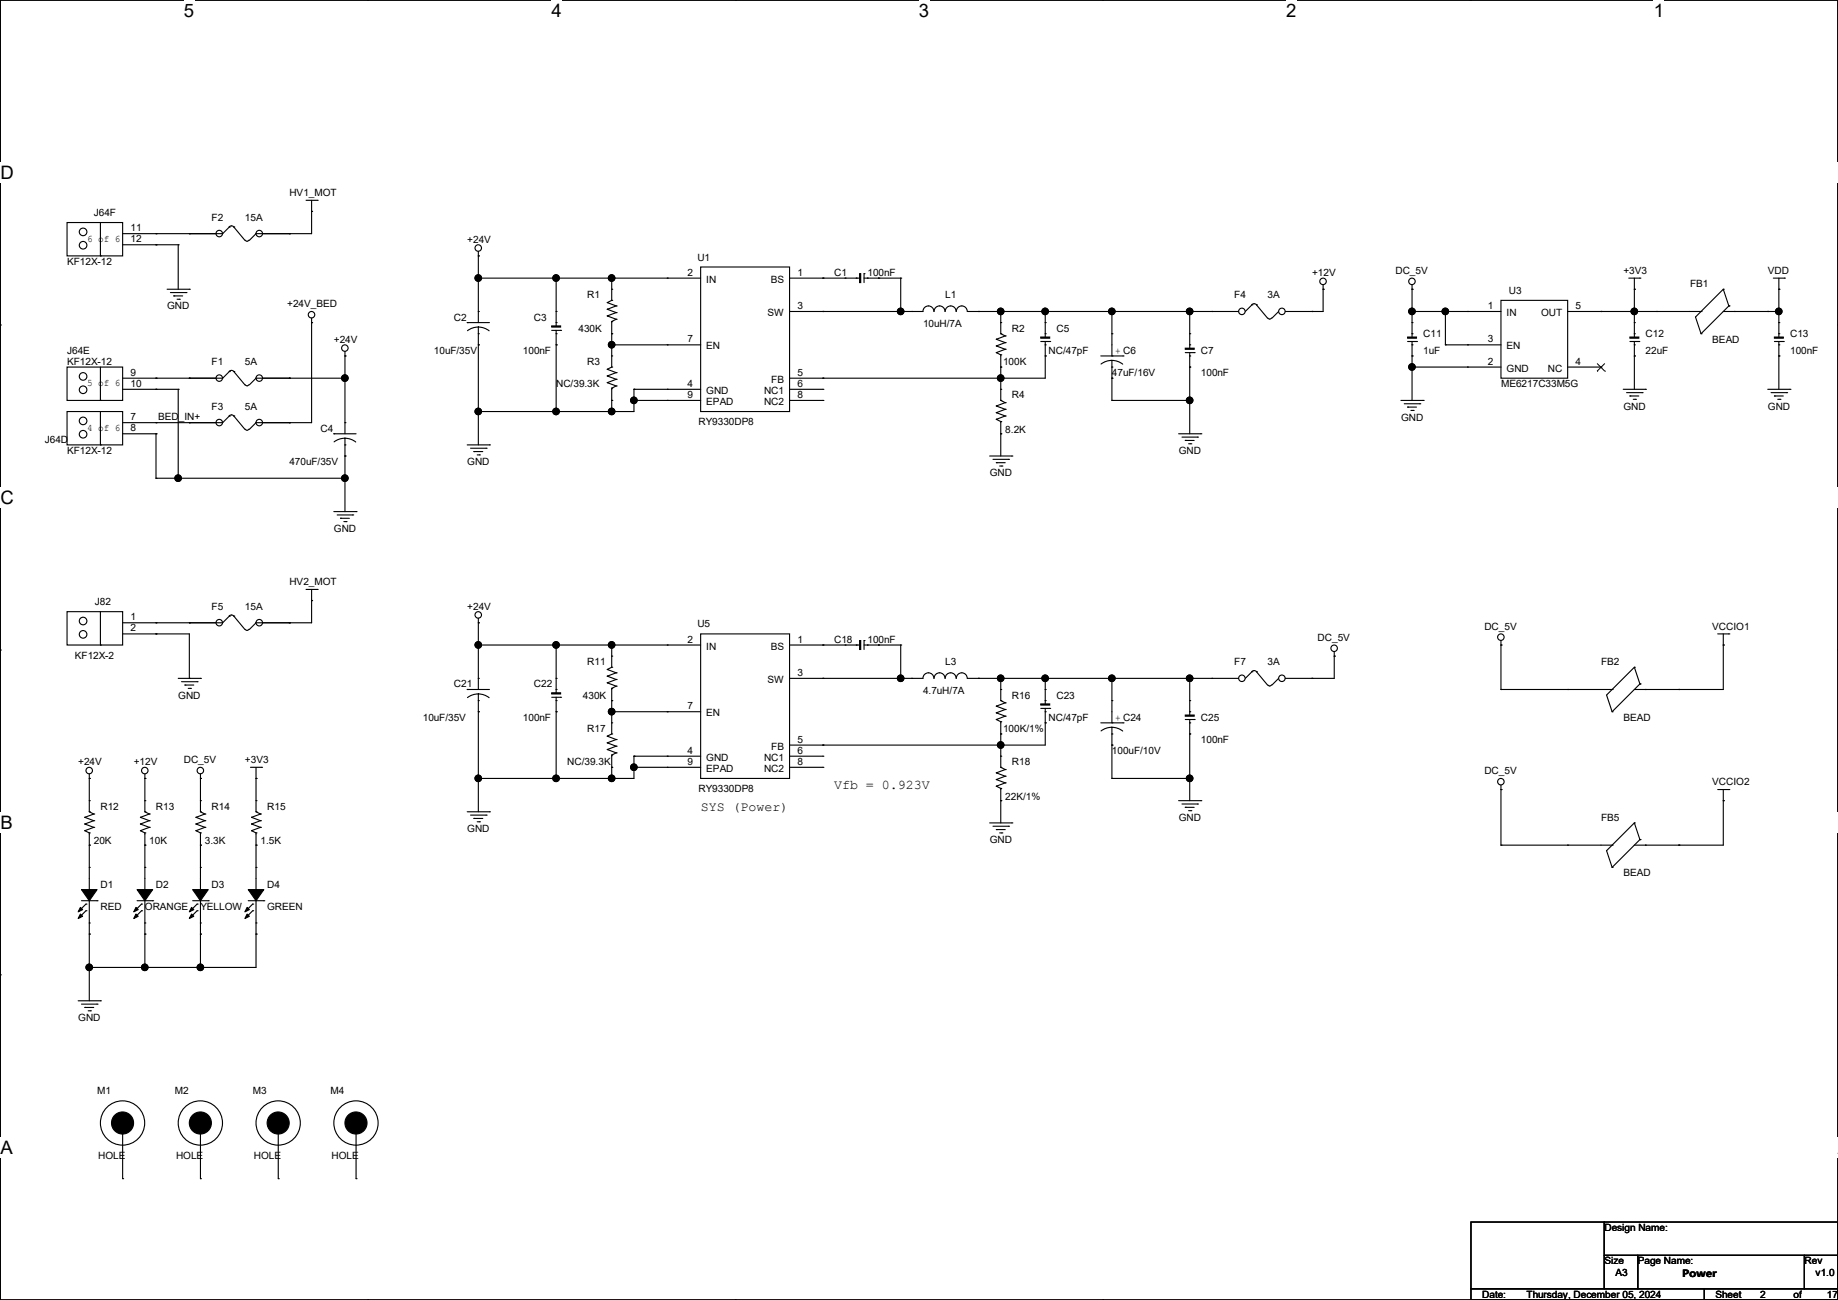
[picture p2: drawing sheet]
<svg xmlns="http://www.w3.org/2000/svg" width="420mm" height="297mm" viewBox="0 0 420 297" stroke-linecap="round" stroke-linejoin="round" font-family="sans-serif">
<path d="M.1 0h419.8v297h-419.8z" fill="none" stroke="#000" stroke-width=".25"/>
<path d="M42 0h2.4v4.8h-2.4z" fill="#fff"/>
<path d="M84 0h.1M84 297h.1" fill="none" stroke="#000" stroke-width=".25"/>
<path d="M126 0h2.4v4.8h-2.4z" fill="#fff"/>
<path d="M168 0h.1M168 297h.1" fill="none" stroke="#000" stroke-width=".25"/>
<path d="M210 0h2.3v4.8h-2.3z" fill="#fff"/>
<path d="M252 0h.1M252 297h.1" fill="none" stroke="#000" stroke-width=".25"/>
<path d="M293.9 0h2.4v4.8h-2.4z" fill="#fff"/>
<path d="M336 0h.1M336 297h.1" fill="none" stroke="#000" stroke-width=".25"/>
<g fill="#fff">
<path d="M377.9 0h2.4v4.8h-2.4z"/>
<path d="M.1 37.1h3v4.8h-3z"/>
<path d="M419.9 37.1l.1 4.8z"/>
<path d="M.1 111.3h3v4.8h-3z"/>
<path d="M419.9 111.3l.1 4.8z"/>
</g>
<path d="M.1 74.3h.1M419.9 74.3h.1" fill="none" stroke="#000" stroke-width=".25"/>
<g fill="#fff">
<path d="M.1 185.6h2.8v4.7h-2.8z"/>
<path d="M419.9 185.6l.1 4.7z"/>
</g>
<path d="M.1 148.5h.1M419.9 148.5h.1" fill="none" stroke="#000" stroke-width=".25"/>
<g fill="#fff">
<path d="M0 259.8h2.9v4.7h-2.9z"/>
<path d="M419.9 259.8h.1v4.7h-.1z"/>
</g>
<g fill="none" stroke="#000" stroke-width=".25">
<path d="M69.9 45.8h2.6M71.2 48.3h.1M71.2 45.8v2.5M72.5 45.8h.1M109.3 58.5h.1M109.3 57.4v1.1M38.2 66.1h5.1M38.9 66.8h3.6M39.7 67.6h.1M39.7 67.6h2M40.5 68.4h.5M41 68.4h.1"/>
<path d="M42.5 66.8h.1M43.3 66.1h.1M71.2 73.7h.1M71.2 72.7v1M302.3 66.1h.1M302.3 65.1v1M322.7 66.1h.1M322.7 65.1v1M372.2 63.5h2.5M373.5 66.1h.1M373.5 63.5v2.6M374.7 63.5h.1"/>
<path d="M405.2 63.5h2.6M406.5 66.1h.1M406.5 63.5v2.6M407.8 63.5h.1M78.8 81.3h.1M78.8 80.3v1M269.3 99.1h5.1M270.1 99.9h3.5M273.6 99.9h.1M274.4 99.1h.1M320.1 91.5h5.1M320.9 92.2h3.5"/>
<path d="M321.6 93h.1M321.6 93h2.1M322.4 93.8h.5M322.9 93.8h.1M324.4 92.2h.1M325.2 91.5h.1M370.9 88.9h5.1M371.7 89.7h3.5M372.4 90.5h.1M372.4 90.5h2.1M373.2 91.2h.5M373.7 91.2h.1"/>
<path d="M375.2 89.7h.1M376 88.9h.1M403.9 88.9h5.1M404.7 89.7h3.6M405.5 90.5h.1M405.5 90.5h2M406.2 91.2h.5M406.7 91.2h.1M408.3 89.7h.1M409 88.9h.1M76.3 116.9h5.1M77 117.6h3.6"/>
<path d="M77.8 118.4h.1M77.8 118.4h2M78.6 119.2h.5M79.1 119.2h.1M80.6 117.6h.1M81.4 116.9h.1M106.8 101.6h5M107.5 102.4h3.6M108.3 103.2h.1M108.3 103.2h2M109.1 103.9h.5M109.6 103.9h.1"/>
<path d="M111.1 102.4h.1M111.8 101.6h.1M226.1 104.2h5.1M226.9 104.9h3.6M227.7 105.7h.1M227.7 105.7h2M228.4 106.5h.5M228.9 106.5h.1M230.5 104.9h.1M231.2 104.2h.1M270.8 100.6h.1M270.8 100.6h2.1"/>
<path d="M271.6 101.4h.5M272.1 101.4h.1M69.9 134.7h2.6M71.2 137.2h.1M71.2 134.7v2.5M72.5 134.7h.1M40.7 155h5.1M41.5 155.7h3.5M42.2 156.5h.1M42.2 156.5h2.1M43 157.3h.5M43.5 157.3h.1"/>
<path d="M45 155.7h.1M45.8 155h.1M109.3 142.3h.1M109.3 141.3v1M286.1 153.4a.74 .74 0 0 1 1 0M286.1 153.5h.1M286.1 153.5l-1.5 1.5M287.1 153.5h.1M287.1 153.5l2.5 3M290.6 156.5a.49 .49 0 0 1-.9 0M292.2 155h.1M292.2 155l-1.5 1.5"/>
<path d="M304.9 149.9h.1M304.9 148.9v1M343 147.4h.1M343 146.3v1.1M392.5 144.8h2.6M393.8 147.4h.1M393.8 144.8v2.6M395.1 144.8h.1M20.4 177.8h.1M20.4 176.8v1M33.1 177.8h.1M33.1 176.8v1"/>
<path d="M45.8 177.8h.1M45.8 176.8v1M57.2 175.3h2.6M58.5 177.8h.1M58.5 175.3v2.5M59.8 175.3h.1M138.8 171.2h.1M138.8 169.7h.1M138.8 168.2h.1M138.8 171.2l2 .8M138.8 169.7l2 .8M138.8 168.2l2 .8"/>
<path d="M139.8 167.7h.1M139.8 172.5h.1M139.8 165.1h.1M139.8 175.3h.1M139.8 167.7l-1 .5M139.8 165.1v2.6M139.8 172.5v2.8M140.8 172h.1M140.8 170.5h.1M140.8 169h.1M140.8 172l-1 .5M140.8 170.5l-2 .7"/>
<path d="M140.8 169l-2 .7M343 179.4v1M106.8 185.5h5M107.5 186.2h3.6M108.3 187h.1M108.3 187h2M109.1 187.7h.5M109.6 187.7h.1M111.1 186.2h.1M111.8 185.5h.1M226.1 188h5.1M226.9 188.8h3.6"/>
<path d="M227.7 189.5h.1M227.7 189.5h2M228.4 190.3h.5M228.9 190.3h.1M230.5 188.8h.1M231.2 188h.1M269.3 182.9h5.1M270.1 183.7h3.5M270.8 184.4h.1M270.8 184.4h2.1M271.6 185.2h.5M272.1 185.2h.1"/>
<path d="M273.6 183.7h.1M274.4 182.9h.1M343 180.4h.1M392.5 180.4h2.6M393.8 182.9h.1M393.8 180.4v2.5M395.1 180.4h.1M.1 222.7h.1M17.9 228.6h5M18.6 229.4h3.6M19.4 230.2h.1M19.4 230.2h2"/>
<path d="M20.2 230.9h.5M20.7 230.9h.1M22.2 229.4h.1M22.9 228.6h.1M419.9 222.7h.1M336.1 279.2h30.5v15.2h-30.5zM366.6 279.2h53.3v7.6h-53.3zM336.1 294.4h53.4v2.6h-53.4zM366.6 286.8h7.6v7.6h-7.6zM374.2 286.8h38.1v7.6h-38.1zM389.5 294.4h30.4v2.6h-30.4zM412.3 286.8h7.6v7.6h-7.6z"/>
<circle cx="109.3" cy="56.7" r=".74"/>
<circle cx="71.2" cy="71.9" r=".74"/>
<circle cx="78.8" cy="79.5" r=".74"/>
<circle cx="302.3" cy="64.3" r=".74"/>
<circle cx="322.6" cy="64.3" r=".74"/>
<circle cx="109.3" cy="140.5" r=".74"/>
<circle cx="304.9" cy="148.1" r=".74"/>
<circle cx="343" cy="145.6" r=".74"/>
<circle cx="20.4" cy="176" r=".74"/>
<circle cx="33.1" cy="176" r=".74"/>
<circle cx="45.8" cy="176" r=".74"/>
<circle cx="343" cy="178.6" r=".74"/>
</g>
<circle cx="283.8" cy="155" r=".74" fill="#fff" stroke="#000" stroke-width=".25"/>
<path d="M276.9 155h.1M276.9 155h6.1" fill="none" stroke="#000" stroke-width=".25"/>
<circle cx="292.9" cy="155" r=".74" fill="#fff" stroke="#000" stroke-width=".25"/>
<g fill="none" stroke="#000" stroke-width=".25">
<path d="M52.4 140.7a.74 .74 0 0 1 1 0M52.4 140.8h.1M52.4 140.8l-1.5 1.5M53.4 140.8h.1M53.4 140.8l2.6 3M56.9 143.8a.49 .49 0 0 1-.9 0M58.5 142.3h.1M58.5 142.3l-1.5 1.5M293.7 155h6.1M299.8 155h.1M227.7 179.6h.1M227.7 178.1h.1"/>
<path d="M227.7 176.6h.1M227.7 179.6l1 .5M227.7 178.1l2 .8M227.7 176.6l2 .7M228.7 175.3h.1M228.7 172.8h.1M228.7 175.3l1 .5M228.7 172.8v2.5M229.7 178.9h.1M229.7 177.3h.1M229.7 175.8h.1M229.7 178.9l-2 .7"/>
<path d="M229.7 177.3l-2 .8M229.7 175.8l-2 .8M57.5 189.8h.1M57.5 188.3h.1M57.5 186.7h.1M57.5 189.8l1 .5M57.5 188.3l2 .7M57.5 186.7l2 .8M58.5 185.5h.1M58.5 190.3h.1M58.5 182.9h.1M58.5 193.1h.1"/>
<path d="M58.5 185.5l1 .5M58.5 182.9v2.6M58.5 190.3v2.8M59.5 189h.1M59.5 187.5h.1M59.5 186h.1M59.5 189l-2 .8M59.5 187.5l-2 .8M59.5 186l-2 .7M228.7 180.1h.1M228.7 182.9h.1M228.7 180.1v2.8"/>
</g>
<circle cx="50.1" cy="142.3" r=".74" fill="#fff" stroke="#000" stroke-width=".25"/>
<path d="M43.3 142.3h.1M43.3 142.3h6.1" fill="none" stroke="#000" stroke-width=".25"/>
<circle cx="59.2" cy="142.3" r=".74" fill="#fff" stroke="#000" stroke-width=".25"/>
<g fill="none" stroke="#000" stroke-width=".25">
<path d="M52.4 51.8a.74 .74 0 0 1 1 0M52.4 51.9h.1M52.4 51.9l-1.5 1.5M53.4 51.9h.1M53.4 51.9l2.6 3M56.9 54.9a.49 .49 0 0 1-.9 0M58.5 53.4h.1M58.5 53.4l-1.5 1.5M254.1 76.2h.1M254.1 76.2v5.1M251.5 81.3h5.1M254.1 83.9h.1"/>
<path d="M254.1 81.3h.1M254.1 82.3l1.5 .4 1 .5M254.1 82.3l-1.1 .2-1.4 .7M254.1 86.4h.1M254.1 82.3v4.1M256.6 81.3h.1M43.3 142.3h.1M43.3 142.3h7.6M58.5 142.3h7.6M66.1 142.3h.1"/>
</g>
<circle cx="50.1" cy="53.4" r=".74" fill="#fff" stroke="#000" stroke-width=".25"/>
<path d="M43.3 53.4h.1M43.3 53.4h6.1" fill="none" stroke="#000" stroke-width=".25"/>
<circle cx="59.2" cy="53.4" r=".74" fill="#fff" stroke="#000" stroke-width=".25"/>
<g fill="none" stroke="#000" stroke-width=".25">
<path d="M15.3 50.8h12.7v7.7h-12.7zM22.9 58.5h.1M22.9 50.8v7.7M28 53.4h7.6M28 55.9h7.6M35.6 53.4h.1M35.6 55.9h.1M43.3 53.4h.1M43.3 53.4h7.6M58.5 53.4h7.6M66.1 53.4h.1M106.8 73.7h.1"/>
<path d="M106.8 73.7h5M109.3 76.2h.1M109.3 74.7l-1.1 .2-1.4 .7M109.3 74.7l1.6 .3 .9 .6M109.3 71.2h.1M109.3 78.8h.1M109.3 71.2v2.5M109.3 74.7v4.1M126.1 75.5h2M127.1 76.2h.1M127.1 73.7h.1M127.1 71.2h.1"/>
<path d="M127.1 78.8h.1M127.1 71.2v3.3M127.1 75.5v3.3M128.1 75.5h.1M138.8 72.2h.1M138.8 70.7h.1M138.8 69.1h.1M138.8 72.2l2 .7M138.8 70.7l2 .7M138.8 69.1l2 .8M139.8 68.6h.1M139.8 73.4h.1"/>
<path d="M139.8 66.1h.1M139.8 76.2h.1M139.8 68.6l-1 .5M139.8 66.1v2.5M139.8 73.4v2.8M140.8 72.9h.1M140.8 71.4h.1M140.8 69.9h.1M140.8 72.9l-1 .5M140.8 71.4l-2 .8M140.8 69.9l-2 .8M152.5 63.5h.1"/>
<path d="M152.5 78.8h.1M152.5 78.8h7.6M152.5 63.5h7.6M160.1 61h20.3v33h-20.3zM180.4 71.2h7.6M180.4 63.5h7.6M188 63.5h.1M188 71.2h.1M208.4 71.2h2.5a1.25 1.25 0 0 1 1.3-1.3 1.25 1.25 0 0 1 1.2 1.3 1.27 1.27 0 0 1 1.3-1.3 1.27 1.27 0 0 1 1.2 1.3M208.4 71.2h.1M216 71.2a1.25 1.25 0 0 1 1.2-1.3 1.25 1.25 0 0 1 1.3 1.3M218.5 71.2a1.25 1.25 0 0 1 1.3-1.3 1.25 1.25 0 0 1 1.2 1.3"/>
<path d="M221.1 71.2h2.5M223.6 71.2h.1M271.9 78.8h.1M271.9 76.2h.1M271.9 76.2v3.3M286.1 69.6a.74 .74 0 0 1 1 0M286.1 69.6h.1M286.1 69.6l-1.5 1.6M287.1 69.6h.1M287.1 69.6l2.5 3.1M290.6 72.6a.49 .49 0 0 1-.9 .1M292.2 71.2h.1"/>
<path d="M292.2 71.2l-1.5 1.5M335.4 71.2h.1M335.4 78.8h.1M335.4 71.2h7.6M335.4 78.8h7.6M343 68.6h15.2v17.8h-15.2zM358.2 71.2h7.6M365.8 71.2h.1M378.5 71.2h.1M378.5 71.2h10.2M388.7 76.2h.1M388.7 71.2h.1"/>
<path d="M393.8 66.1h.1M393.8 66.1l-6.4 6.3 1.3 3.8M393.8 66.1l1.3 3.8M393.8 71.2h10.1M395.1 69.9h.1M395.1 69.9l-6.4 6.3M396.3 71.2h.1M403.9 71.2h.1M152.5 88.9h.1M152.5 91.5h.1M152.5 88.9h7.6M152.5 91.5h7.6"/>
<path d="M180.4 88.9h7.6M180.4 86.4h7.6M180.4 91.5h7.6M188 86.4h.1M188 88.9h.1M188 91.5h.1M227.7 95.8h.1M227.7 94.3h.1M227.7 92.8h.1M227.7 95.8l1 .5M227.7 94.3l2 .7M227.7 92.8l2 .7"/>
<path d="M228.7 91.5h.1M228.7 96.3h.1M228.7 88.9h.1M228.7 99.1h.1M228.7 91.5l1 .5M228.7 88.9v2.6M228.7 96.3v2.8M229.7 95h.1M229.7 93.5h.1M229.7 92h.1M229.7 95l-2 .8M229.7 93.5l-2 .8"/>
<path d="M229.7 92l-2 .8M270.8 80.6h2.1M271.9 81.3h.1M271.9 83.9h.1M271.9 80.6v3.3M272.9 80.6h.1M335.4 83.9h.1M335.4 83.9h7.6M358.2 83.9h7.6M365.8 83.9h.1M15.3 139.7h12.7v7.7h-12.7zM22.9 139.7v7.7"/>
<path d="M22.9 147.4h.1M28 142.3h7.6M28 144.8h7.6M35.6 142.3h.1M35.6 144.8h.1M106.8 157.5h.1M106.8 157.5h5M109.3 158.5l-1.1 .2-1.4 .7M109.3 158.5l1.6 .4 .9 .5M109.3 155h.1M109.3 155v2.5M109.3 158.5v4.1"/>
<path d="M126.1 159.3h2M127.1 157.5h.1M127.1 155h.1M127.1 155v3.3M127.1 159.3v3.3M128.1 159.3h.1M109.3 160.1h.1M109.3 162.6h.1M127.1 160.1h.1M127.1 162.6h.1M251.5 165.1h5.1M254.1 167.7h.1"/>
<path d="M254.1 165.1h.1M254.1 166.2l1.5 .3 1 .5M254.1 166.2l-1.1 .1-1.4 .7M254.1 160.1h.1M254.1 170.2h.1M254.1 160.1v5M254.1 166.2v4M256.6 165.1h.1M20.4 198.2h.1M20.4 198.2v5M33.1 198.2h.1M33.1 198.2v5"/>
<path d="M44.8 189.8h.1M44.8 188.3h.1M44.8 186.7h.1M44.8 189.8l1 .5M44.8 188.3l2 .7M44.8 186.7l2 .8M45.8 185.5h.1M45.8 190.3h.1M45.8 182.9h.1M45.8 193.1h.1M45.8 198.2h.1M45.8 185.5l1 .5"/>
<path d="M45.8 182.9v2.6M45.8 190.3v2.8M45.8 198.2v5M46.8 189h.1M46.8 187.5h.1M46.8 186h.1M46.8 189l-2 .8M46.8 187.5l-2 .8M46.8 186l-2 .7M358.2 193.1h.1M358.2 193.1h10.2M368.4 198.2h.1"/>
<path d="M368.4 193.1h.1M373.5 188h.1M373.5 188l-6.4 6.4 1.3 3.8M373.5 188l1.2 3.8M373.5 193.1h10.1M374.7 191.8h.1M374.7 191.8l-6.3 6.4M376 193.1h.1M383.6 193.1h.1M18.6 205.8h3.6M19.6 206.5h.1M19.6 208.1h.1"/>
<path d="M19.6 206.5l-1.5 1.6M19.6 208.1l-1.5 1.5M20.4 203.2h.1M20.4 210.9h.1M20.4 213.4h.1M20.4 205.8v7.6M22.2 205.8h.1M31.3 205.8h3.6M32.3 206.5h.1M32.3 208.1h.1M32.3 206.5l-1.5 1.6M32.3 208.1l-1.5 1.5"/>
<path d="M33.1 203.2h.1M33.1 210.9h.1M33.1 213.4h.1M33.1 205.8v7.6M34.9 205.8h.1M44 205.8h3.6M45 206.5h.1M45 208.1h.1M45 206.5l-1.5 1.6M45 208.1l-1.5 1.5M45.8 203.2h.1M45.8 210.9h.1"/>
<path d="M45.8 213.4h.1M45.8 205.8v7.6M47.6 205.8h.1M63.6 256.6h.1M63.6 256.6v12.7M81.4 256.6h.1M81.4 256.6v12.7M63.6 269.3h.1M81.4 269.3h.1"/>
<circle cx="19" cy="56" r=".87"/>
<circle cx="19" cy="53" r=".87"/>
<circle cx="19" cy="141.9" r=".87"/>
<circle cx="19" cy="144.9" r=".87"/>
<circle cx="63.6" cy="256.6" r="5.1"/>
<circle cx="81.3" cy="256.6" r="5.1"/>
</g>
<g fill="#000" stroke="#000" stroke-width=".25">
<path d="M126.1 74.5h2v.2h-2z" fill-rule="evenodd"/>
<path d="M270.8 79.5h2.1v.3h-2.1z" fill-rule="evenodd"/>
<path d="M126.1 158.3h2v.2h-2z" fill-rule="evenodd"/>
<path d="M18.4 208.8l.5 .5-1 .5z" fill-rule="evenodd"/>
<path d="M18.4 207.3l.5 .5-1 .5z" fill-rule="evenodd"/>
<path d="M18.6 203.2h3.6l-1.8 2.6z" fill-rule="evenodd"/>
<path d="M31.1 208.8l.5 .5-1 .5z" fill-rule="evenodd"/>
<path d="M31.1 207.3l.5 .5-1 .5z" fill-rule="evenodd"/>
<path d="M31.3 203.2h3.6l-1.8 2.6z" fill-rule="evenodd"/>
<path d="M43.8 208.8l.5 .5-1 .5z" fill-rule="evenodd"/>
<path d="M43.8 207.3l.5 .5-1 .5z" fill-rule="evenodd"/>
<path d="M44 203.2h3.6l-1.8 2.6z" fill-rule="evenodd"/>
<circle cx="63.6" cy="256.6" r="2.52"/>
<circle cx="81.3" cy="256.6" r="2.52"/>
</g>
<path d="M364.9 84.8h.1M364.9 83l1.8 1.8M366.7 84.8h.1M366.7 83l-1.8 1.8" fill="none" stroke="#000" stroke-width=".23"/>
<circle cx="283.8" cy="71.1" r=".74" fill="#fff" stroke="#000" stroke-width=".25"/>
<path d="M276.9 71.2h.1M276.9 71.2h6.1" fill="none" stroke="#000" stroke-width=".25"/>
<circle cx="292.9" cy="71.1" r=".74" fill="#fff" stroke="#000" stroke-width=".25"/>
<g fill="none" stroke="#000" stroke-width=".25">
<path d="M193.1 63.5h.1M193.1 63.5h3.3M195.7 63.5h.1M197.4 62.5h.1M197.4 63.5h3.3M197.4 62.5v2.1M198.2 63.5h.1M200.7 63.5h.1M227.7 79h.1M227.7 77.5h.1M227.7 79l2 .8M227.7 77.5l2 .8"/>
<path d="M228.7 76.2h.1M228.7 73.7h.1M228.7 73.7v2.5M228.7 76.2l1 .6M229.7 79.8h.1M229.7 78.3h.1M229.7 76.8h.1M229.7 79.8l-2 .8M229.7 78.3l-2 .7M229.7 76.8l-2 .7M293.7 71.2h6.1M299.8 71.2h.1"/>
<path d="M15.3 94h12.7v7.6h-12.7zM22.9 94v7.6M28 96.6h7.6M28 99.1h7.6M35.6 96.6h.1M35.6 99.1h.1M52.4 95a.74 .74 0 0 1 1 0M52.4 95h.1M52.4 95l-1.5 1.6M53.4 95h.1M53.4 95l2.6 3.1M56.9 98a.49 .49 0 0 1-.9 .1"/>
<path d="M58.5 96.6h.1M58.5 96.6l-1.5 1.5M138.8 87.4h.1M138.8 85.9h.1M138.8 84.4h.1M138.8 87.4l2 .8M138.8 85.9l2 .8M138.8 84.4l2 .7M139.8 83.9h.1M139.8 88.7h.1M139.8 81.3h.1M139.8 91.5h.1"/>
<path d="M139.8 83.9l-1 .5M139.8 81.3v2.6M139.8 88.7v2.8M140.8 88.2h.1M140.8 86.7h.1M140.8 85.1h.1M140.8 88.2l-1 .5M140.8 86.7l-2 .7M140.8 85.1l-2 .8M227.7 80.6h.1M227.7 80.6l1 .5M228.7 81.1h.1"/>
<path d="M228.7 83.9h.1M228.7 81.1v2.8M22.9 101.6h.1M228.7 157.5h.1M228.7 157.5v2.6M227.7 164.4h.1M227.7 162.9h.1M227.7 161.3h.1M227.7 164.4l1 .5M227.7 162.9l2 .7M227.7 161.3l2 .8M228.7 160.1h.1"/>
<path d="M228.7 164.9h.1M228.7 167.7h.1M228.7 160.1l1 .5M228.7 164.9v2.8M229.7 163.6h.1M229.7 162.1h.1M229.7 160.6h.1M229.7 163.6l-2 .8M229.7 162.1l-2 .8M229.7 160.6l-2 .7"/>
<circle cx="19" cy="99.2" r=".87"/>
<circle cx="19" cy="96.2" r=".87"/>
</g>
<path d="M196.4 62.5h.3v2.1h-.3z" fill-rule="evenodd" fill="#000" stroke="#000" stroke-width=".25"/>
<circle cx="50.1" cy="96.5" r=".74" fill="#fff" stroke="#000" stroke-width=".25"/>
<path d="M43.3 96.6h.1M43.3 96.6h6.1" fill="none" stroke="#000" stroke-width=".25"/>
<circle cx="59.2" cy="96.5" r=".74" fill="#fff" stroke="#000" stroke-width=".25"/>
<g fill="none" stroke="#000" stroke-width=".25">
<path d="M237.8 78h2.1M238.8 78.8h.1M238.8 76.2h.1M238.8 73.7h.1M238.8 73.7v3.3M238.8 78v3.3M239.9 78h.1M321.6 78h2.1M322.7 78.8h.1M322.7 76.2h.1M322.7 73.7h.1M322.7 73.7v3.3"/>
<path d="M322.7 78v3.3M323.7 78h.1M405.5 78h2M406.5 78.8h.1M406.5 76.2h.1M406.5 73.7h.1M406.5 73.7v3.3M406.5 78v3.3M407.5 78h.1M43.3 96.6h.1M43.3 96.6h7.6M52.4 84.8a.74 .74 0 0 1 1 .1"/>
<path d="M52.4 84.9h.1M52.4 84.9l-1.5 1.5M53.4 84.9h.1M53.4 84.9l2.6 3M56.9 87.9a.49 .49 0 0 1-.9 0M58.5 86.4h.1M58.5 96.6h7.6M58.5 86.4l-1.5 1.5M66.1 96.6h.1M238.8 81.3h.1M322.7 81.3h.1M406.5 81.3h.1"/>
<path d="M138.8 156h.1M138.8 154.5h.1M138.8 153h.1M138.8 156l2 .8M138.8 154.5l2 .7M138.8 153l2 .7M139.8 152.4h.1M139.8 157.3h.1M139.8 149.9h.1M139.8 152.4l-1 .6M139.8 149.9v2.5M139.8 157.3v2.8"/>
<path d="M140.8 156.8h.1M140.8 155.2h.1M140.8 153.7h.1M140.8 156.8l-1 .5M140.8 155.2l-2 .8M140.8 153.7l-2 .8M152.5 147.4h.1M152.5 147.4h7.6M160.1 144.8h20.3v33h-20.3zM180.4 147.4h7.6M180.4 155h7.6M188 147.4h.1"/>
<path d="M188 155h.1M238.8 157.5h.1M238.8 157.5v3.3M139.8 160.1h.1M152.5 172.8h.1M152.5 162.6h.1M152.5 175.3h.1M152.5 172.8h7.6M152.5 162.6h7.6M152.5 175.3h7.6M180.4 172.8h7.6M180.4 170.2h7.6"/>
<path d="M180.4 175.3h7.6M188 170.2h.1M188 172.8h.1M188 175.3h.1M237.8 161.8h2.1M238.8 162.6h.1M238.8 160.1h.1M238.8 165.1h.1M238.8 161.8v3.3M239.9 161.8h.1M270.8 164.4h2.1M271.9 165.1h.1"/>
<path d="M271.9 162.6h.1M271.9 160.1h.1M271.9 167.7h.1M271.9 160.1v3.3M271.9 164.4v3.3M272.9 164.4h.1M19.4 189.8h.1M19.4 188.3h.1M19.4 186.7h.1M19.4 189.8l1 .5M19.4 188.3l2 .7M19.4 186.7l2 .8"/>
<path d="M20.4 185.5h.1M20.4 190.3h.1M20.4 182.9h.1M20.4 193.1h.1M20.4 185.5l1 .5M20.4 182.9v2.6M20.4 190.3v2.8M21.4 189h.1M21.4 187.5h.1M21.4 186h.1M21.4 189l-2 .8M21.4 187.5l-2 .8"/>
<path d="M21.4 186l-2 .7M58.5 198.2h.1M58.5 198.2v5M56.7 205.8h3.6M57.7 206.5h.1M57.7 208.1h.1M57.7 206.5l-1.5 1.6M57.7 208.1l-1.5 1.5M58.5 203.2h.1M58.5 210.9h.1M58.5 213.4h.1M58.5 205.8v7.6"/>
<path d="M60.3 205.8h.1"/>
</g>
<g fill="#000" stroke="#000" stroke-width=".25">
<path d="M237.8 77h2.1v.3h-2.1z" fill-rule="evenodd"/>
<path d="M321.6 77h2.1v.3h-2.1z" fill-rule="evenodd"/>
<path d="M405.5 77h2v.3h-2z" fill-rule="evenodd"/>
<path d="M237.8 160.8h2.1v.3h-2.1z" fill-rule="evenodd"/>
<path d="M270.8 163.4h2.1v.2h-2.1z" fill-rule="evenodd"/>
<path d="M56.5 208.8l.5 .5-1 .5z" fill-rule="evenodd"/>
<path d="M56.5 207.3l.5 .5-1 .5z" fill-rule="evenodd"/>
<path d="M56.7 203.2h3.6l-1.8 2.6z" fill-rule="evenodd"/>
</g>
<circle cx="50.1" cy="86.4" r=".74" fill="#fff" stroke="#000" stroke-width=".25"/>
<path d="M43.3 86.4h.1M43.3 86.4h6.1" fill="none" stroke="#000" stroke-width=".25"/>
<circle cx="59.2" cy="86.4" r=".74" fill="#fff" stroke="#000" stroke-width=".25"/>
<g fill="none" stroke="#000" stroke-width=".25">
<path d="M35.6 53.4h.1M35.6 55.9h.1M35.6 53.4h7.7M35.6 55.9h5.1M40.7 55.9h.1M40.7 55.9v10.2M66.1 53.4h.1M71.2 48.3h.1M71.2 48.3v5.1h-5.1M109.3 58.5h.1M109.3 58.5v12.7M71.2 73.7h.1"/>
<path d="M71.2 73.7v22.9h-5.1M109.3 63.5h.1M109.3 78.8h.1M109.3 78.8v22.8M109.3 63.5h43.2M127.1 78.8h.1M127.1 63.5h.1M127.1 63.5v7.7M127.1 78.8v15.2M139.8 63.5h.1M139.8 76.2h.1M139.8 78.8h.1"/>
<path d="M139.8 63.5v2.6M139.8 76.2v5.1M139.8 78.8h12.7M188 63.5h.1M188 71.2h.1M188 63.5h5.1M188 71.2h20.4M200.7 63.5h.1M200.7 63.5h5.1M205.8 63.5h.1M205.8 71.2h.1M205.8 63.5v7.7"/>
<path d="M223.6 71.2h.1M223.6 71.2h53.3M228.7 71.2h.1M228.7 71.2v2.5M238.8 71.2h.1M238.8 71.2v2.5M254.1 71.2h.1M254.1 71.2v5M271.9 71.2h.1M271.9 71.2v5M299.8 71.2h.1M302.3 66.1h.1"/>
<path d="M302.3 66.1v5.1h-2.5M322.7 66.1h.1M322.7 71.2h.1M322.7 71.2h12.7M322.7 66.1v7.6M330.3 71.2h.1M330.3 78.8h.1M330.3 78.8h5.1M330.3 71.2v7.6M365.8 71.2h.1M365.8 71.2h12.7M372.4 78h2.1"/>
<path d="M373.5 78.8h.1M373.5 76.2h.1M373.5 73.7h.1M373.5 66.1h.1M373.5 71.2h.1M373.5 66.1v10.9M373.5 78v10.9M374.5 78h.1M403.9 71.2h.1M403.9 71.2h2.6M406.5 66.1h.1M406.5 71.2h.1"/>
<path d="M406.5 66.1v7.6M15.3 83.9h12.7v7.6h-12.7zM22.9 91.5h.1M22.9 83.9v7.6M28 86.4h22.9M28 88.9h12.7M35.6 86.4h.1M35.6 88.9h.1M35.6 96.6h.1M35.6 99.1h.1M35.6 96.6h7.7M35.6 99.1v10.2"/>
<path d="M40.7 88.9h.1M40.7 88.9v20.4M43.3 86.4h.1M58.5 86.4h20.3M66.1 86.4h.1M66.1 96.6h.1M76.3 99.1h.1M76.3 99.1h5.1M78.8 96.6h.1M78.8 81.3h.1M78.8 86.4h.1M78.8 81.3v17.8"/>
<path d="M109.3 94h.1M127.1 94h.1M139.8 91.5h.1M139.8 94h.1M139.8 91.5v2.5M144.9 88.9h.1M144.9 91.5h.1M144.9 88.9h7.6M144.9 88.9v5.1h-35.6M144.9 91.5h7.6M188 86.4h.1M228.7 83.9h.1"/>
<path d="M228.7 86.4h.1M228.7 99.1h.1M228.7 83.9v5M228.7 99.1v5.1M238.8 81.3h.1M238.8 81.3v5.1h-50.8M254.1 86.4h.1M254.1 91.5h.1M254.1 86.4v5.1M254.1 91.5h17.8M271.9 83.9h.1M271.9 91.5h.1"/>
<path d="M271.9 83.9v15.2M322.7 81.3h.1M322.7 83.9h.1M322.7 81.3v10.2M322.7 83.9h12.7M373.5 81.3h.1M406.5 81.3h.1M406.5 81.3v7.6M35.6 109.3h.1M35.6 109.3h43.2M40.7 109.3h.1M78.8 101.6h.1"/>
<path d="M78.8 100.1l-1 .2-1.5 .7M78.8 100.1l1.6 .3 .9 .6M78.8 104.2h.1M78.8 109.3h.1M78.8 100.1v16.8M71.2 137.2h.1M71.2 137.2v5.1h-5.1M35.6 142.3h.1M35.6 144.8h.1M35.6 142.3h7.7M35.6 144.8h7.7v10.2M43.3 155h.1"/>
<path d="M66.1 142.3h.1M109.3 142.3h.1M109.3 147.4h.1M109.3 147.4h43.2M109.3 142.3v12.7M127.1 147.4h.1M127.1 147.4v7.6M139.8 147.4h.1M139.8 147.4v2.5M188 155h22.9a1.25 1.25 0 0 1 1.3-1.3 1.25 1.25 0 0 1 1.2 1.3 1.27 1.27 0 0 1 1.3-1.3 1.27 1.27 0 0 1 1.2 1.3M188 147.4h.1M188 155h.1"/>
<path d="M188 147.4h8.4M193.1 147.4h.1M195.7 147.4h.1M197.4 146.3h.1M197.4 147.4h8.4M197.4 146.3v2.1M198.2 147.4h.1M200.7 147.4h.1M205.8 147.4h.1M205.8 155h.1M205.8 147.4v7.6M208.4 155h.1"/>
<path d="M216 155a1.25 1.25 0 0 1 1.2-1.3 1.25 1.25 0 0 1 1.3 1.3M218.5 155a1.25 1.25 0 0 1 1.3-1.3 1.25 1.25 0 0 1 1.2 1.3M221.1 155h55.8M223.6 155h.1M228.7 155h.1M228.7 155v2.5M238.8 155h.1M238.8 155v2.5M254.1 155h.1M254.1 155v5.1M271.9 155h.1M271.9 155v5.1"/>
<path d="M299.8 155h.1M304.9 149.9h.1M304.9 149.9v5.1h-5.1M343 147.4h.1M343 157.5h.1M343 157.5h25.4M343 147.4v10.1M358.2 157.5h.1M368.4 157.5h.1M373.5 152.4h.1M373.5 152.4l-6.4 6.4 1.3 3.8M373.5 152.4l1.2 3.9"/>
<path d="M374.7 156.3h.1M374.7 156.3l-6.3 6.3M376 157.5h.1M383.6 157.5h.1M393.8 147.4h.1M393.8 147.4v10.1h-20.3M20.4 177.8h.1M20.4 177.8v5.1M33.1 177.8h.1M33.1 177.8v7.7M45.8 177.8h.1M45.8 177.8v5.1"/>
<path d="M58.5 177.8h.1M58.5 177.8v5.1M109.3 162.6h.1M109.3 177.8h.1M109.3 162.6v22.9M127.1 162.6h.1M127.1 177.8h.1M127.1 162.6v15.2M139.8 160.1h.1M139.8 162.6h.1M139.8 175.3h.1M139.8 177.8h.1"/>
<path d="M139.8 160.1v5M139.8 175.3v2.5M139.8 162.6h12.7M144.9 172.8h.1M144.9 175.3h.1M144.9 172.8v5h-35.6M144.9 172.8h7.6M144.9 175.3h7.6M188 170.2h.1M228.7 167.7h.1M228.7 170.2h.1M228.7 167.7v5.1"/>
<path d="M238.8 165.1h.1M238.8 165.1v5.1h-50.8M254.1 170.2h.1M254.1 177.8h.1M254.1 170.2v7.6M254.1 177.8h17.8M271.9 167.7h.1M271.9 177.8h.1M271.9 167.7v15.2M368.4 162.6h.1M20.4 193.1h.1M20.4 193.1v5.1"/>
<path d="M32.1 189.8h.1M32.1 188.3h.1M32.1 186.7h.1M32.1 189.8l1 .5M32.1 188.3l2 .7M32.1 186.7l2 .8M33.1 185.5h.1M33.1 190.3h.1M33.1 182.9h.1M33.1 193.1h.1M33.1 185.5l1 .5M33.1 190.3v7.9"/>
<path d="M34.1 189h.1M34.1 187.5h.1M34.1 186h.1M34.1 189l-2 .8M34.1 187.5l-2 .8M34.1 186l-2 .7M45.8 193.1h.1M45.8 193.1v5.1M58.5 193.1h.1M58.5 193.1v5.1M228.7 182.9h.1M228.7 182.9v5.1"/>
<path d="M343 180.4h.1M343 193.1h.1M343 180.4v12.7M343 193.1h15.2M383.6 193.1h.1M393.8 182.9h.1M393.8 182.9v10.2h-10.2M20.4 213.4h.1M20.4 213.4v15.2M33.1 213.4h.1M33.1 213.4v7.6M45.8 213.4h.1"/>
<path d="M45.8 213.4v7.6M58.5 213.4h.1M58.5 213.4v7.6h-38.1M20.4 221h.1M33.1 221h.1M45.8 221h.1M28 256.6h.1M28 256.6v12.7M45.8 256.6h.1M45.8 256.6v12.7M28 269.3h.1M45.8 269.3h.1"/>
<circle cx="19" cy="89" r=".87"/>
<circle cx="19" cy="86" r=".87"/>
<circle cx="28" cy="256.6" r="5.1"/>
<circle cx="45.8" cy="256.6" r="5.1"/>
</g>
<g fill="#000" stroke="#000" stroke-width=".25">
<path d="M372.4 77h2.1v.3h-2.1z" fill-rule="evenodd"/>
<path d="M196.4 146.3h.3v2.1h-.3z" fill-rule="evenodd"/>
<circle cx="109.3" cy="63.5" r=".74"/>
<circle cx="127.1" cy="63.5" r=".74"/>
<circle cx="139.8" cy="78.8" r=".74"/>
<circle cx="139.8" cy="63.5" r=".74"/>
<circle cx="205.8" cy="71.1" r=".74"/>
<circle cx="228.7" cy="71.1" r=".74"/>
<circle cx="238.8" cy="71.1" r=".74"/>
<circle cx="254.1" cy="71.1" r=".74"/>
<circle cx="271.8" cy="71.1" r=".74"/>
<circle cx="322.6" cy="71.1" r=".74"/>
<circle cx="330.3" cy="71.1" r=".74"/>
<circle cx="373.4" cy="71.1" r=".74"/>
<circle cx="406.5" cy="71.1" r=".74"/>
<circle cx="78.8" cy="86.4" r=".74"/>
<circle cx="109.3" cy="94" r=".74"/>
<circle cx="127.1" cy="94" r=".74"/>
<circle cx="139.8" cy="94" r=".74"/>
<circle cx="144.8" cy="91.5" r=".74"/>
<circle cx="228.7" cy="86.4" r=".74"/>
<circle cx="271.8" cy="91.5" r=".74"/>
<circle cx="322.6" cy="83.8" r=".74"/>
<circle cx="40.7" cy="109.2" r=".74"/>
<circle cx="78.8" cy="109.2" r=".74"/>
<circle cx="109.3" cy="147.3" r=".74"/>
<circle cx="127.1" cy="147.3" r=".74"/>
<circle cx="139.8" cy="147.3" r=".74"/>
<circle cx="205.8" cy="155" r=".74"/>
<circle cx="228.7" cy="155" r=".74"/>
<circle cx="238.8" cy="155" r=".74"/>
<circle cx="254.1" cy="155" r=".74"/>
<circle cx="271.8" cy="155" r=".74"/>
<circle cx="109.3" cy="177.8" r=".74"/>
<circle cx="127.1" cy="177.8" r=".74"/>
<circle cx="139.8" cy="177.8" r=".74"/>
<circle cx="139.8" cy="162.6" r=".74"/>
<circle cx="144.8" cy="175.3" r=".74"/>
<circle cx="228.7" cy="170.2" r=".74"/>
<circle cx="271.8" cy="177.8" r=".74"/>
<circle cx="20.4" cy="221" r=".74"/>
<circle cx="33.1" cy="221" r=".74"/>
<circle cx="45.8" cy="221" r=".74"/>
<circle cx="28" cy="256.6" r="2.52"/>
<circle cx="45.8" cy="256.6" r="2.52"/>
</g>
<g font-size="4.2">
<text x="42" y="3.9">5</text>
<text x="126" y="3.9">4</text>
<text x="210" y="3.9">3</text>
<text x="293.9" y="3.9">2</text>
<text x="377.9" y="3.9">1</text>
<text x=".1" y="40.9">D</text>
<text x=".1" y="115.1">C</text>
<text x=".1" y="189.4">B</text>
<text x=".1" y="263.6">A</text>
<text x="419.9" y="263.6">A</text>
</g>
<g font-size="3">
<text x="160.1" y="185.3">SYS (Power)</text>
<text x="190.6" y="180.3">Vfb = 0.923V</text>
</g>
<g font-size="2.3">
<text x="66.1" y="44.8">HV1_MOT</text>
<text x="21.4" y="49.4">J64F</text>
<text x="29.8" y="52.8">11</text>
<text x="48.3" y="50.4">F2</text>
<text x="56" y="50.4">15A</text>
<text x="19.9" y="55.2">6 of 6</text>
<text x="29.8" y="55.4">12</text>
<text x="106.8" y="55.5">+24V</text>
<text x="159.4" y="59.5">U1</text>
<text x="15.3" y="60.5">KF12X-12</text>
<text x="157.1" y="63">2</text>
<text x="161.4" y="64.6">IN</text>
<text x="176.1" y="64.6">BS</text>
<text x="182.2" y="63">1</text>
<text x="190.6" y="63.1">C1</text>
<text x="198.2" y="63.1">100nF</text>
<text x="299.8" y="63.1">+12V</text>
<text x="318.9" y="62.6">DC_5V</text>
<text x="370.9" y="62.6">+3V3</text>
<text x="386.2" y="65.6">FB1</text>
<text x="404" y="62.6">VDD</text>
<text x="38.2" y="70.7">GND</text>
<text x="65.6" y="70.2">+24V_BED</text>
<text x="134.2" y="68.2">R1</text>
<text x="182.2" y="70.6">3</text>
<text x="216" y="68.2">L1</text>
<text x="282" y="68.2">F4</text>
<text x="289.7" y="68.2">3A</text>
<text x="340" y="70.6">1</text>
<text x="344.8" y="67.1">U3</text>
<text x="360" y="70.6">5</text>
<text x="103.7" y="73.2">C2</text>
<text x="122" y="73.2">C3</text>
<text x="132.2" y="75.8">430K</text>
<text x="175.4" y="72.2">SW</text>
<text x="210.9" y="74.8">10uH/7A</text>
<text x="231.2" y="75.8">R2</text>
<text x="241.4" y="75.8">C5</text>
<text x="325.2" y="77">C11</text>
<text x="344.3" y="72.2">IN</text>
<text x="352.2" y="72.2">OUT</text>
<text x="376" y="77">C12</text>
<text x="409.1" y="77">C13</text>
<text x="15.3" y="80.9">J64E</text>
<text x="15.3" y="83.4">KF12X-12</text>
<text x="48.3" y="83.4">F1</text>
<text x="56" y="83.4">5A</text>
<text x="76.3" y="78.3">+24V</text>
<text x="99.2" y="80.9">10uF/35V</text>
<text x="119.5" y="80.9">100nF</text>
<text x="134.2" y="83.4">R3</text>
<text x="157.1" y="78.2">7</text>
<text x="161.4" y="79.8">EN</text>
<text x="229.2" y="83.4">100K</text>
<text x="239.6" y="80.9">NC/47pF</text>
<text x="254.8" y="80.9">+ C6</text>
<text x="274.4" y="80.9">C7</text>
<text x="325.2" y="80.9">1uF</text>
<text x="340" y="83.3">2</text>
<text x="340" y="78.2">3</text>
<text x="344.3" y="79.8">EN</text>
<text x="360" y="83.3">4</text>
<text x="376" y="80.9">22uF</text>
<text x="391.3" y="78.3">BEAD</text>
<text x="409.1" y="80.9">100nF</text>
<text x="19.9" y="88.3">5 of 6</text>
<text x="29.8" y="85.9">9</text>
<text x="29.8" y="88.4">10</text>
<text x="127.1" y="88.5">NC/39.3K</text>
<text x="157.1" y="88.4">4</text>
<text x="176.2" y="87.5">FB</text>
<text x="182.2" y="85.9">5</text>
<text x="182.2" y="88.4">6</text>
<text x="254.1" y="85.9">47uF/16V</text>
<text x="274.4" y="85.9">100nF</text>
<text x="343" y="88.5">ME6217C33M5G</text>
<text x="344.3" y="84.9">GND</text>
<text x="353.7" y="84.9">NC</text>
<text x="36.2" y="95.8">BED_IN+</text>
<text x="48.3" y="93.6">F3</text>
<text x="56" y="93.6">5A</text>
<text x="157.1" y="90.9">9</text>
<text x="161.4" y="90">GND</text>
<text x="161.4" y="92.5">EPAD</text>
<text x="174.6" y="90">NC1</text>
<text x="174.6" y="92.5">NC2</text>
<text x="182.2" y="90.9">8</text>
<text x="231.2" y="91">R4</text>
<text x="370.9" y="93.6">GND</text>
<text x="404" y="93.6">GND</text>
<text x="10.2" y="101.2">J64D</text>
<text x="19.9" y="98.4">4 of 6</text>
<text x="29.8" y="96">7</text>
<text x="29.8" y="98.6">8</text>
<text x="73.2" y="98.6">C4</text>
<text x="159.6" y="97.1">RY9330DP8</text>
<text x="229.7" y="98.9">8.2K</text>
<text x="320.1" y="96.1">GND</text>
<text x="15.3" y="103.7">KF12X-12</text>
<text x="66.1" y="106.3">470uF/35V</text>
<text x="106.8" y="106.3">GND</text>
<text x="269.3" y="103.7">GND</text>
<text x="226.2" y="108.8">GND</text>
<text x="76.3" y="121.5">GND</text>
<text x="66.1" y="133.7">HV2_MOT</text>
<text x="21.7" y="138.3">J82</text>
<text x="29.8" y="141.7">1</text>
<text x="48.3" y="139.3">F5</text>
<text x="56" y="139.3">15A</text>
<text x="106.8" y="139.3">+24V</text>
<text x="159.4" y="143.3">U5</text>
<text x="339.2" y="143.8">DC_5V</text>
<text x="391.3" y="143.8">VCCIO1</text>
<text x="29.8" y="144.3">2</text>
<text x="157.1" y="146.8">2</text>
<text x="161.4" y="148.4">IN</text>
<text x="176.1" y="148.4">BS</text>
<text x="182.2" y="146.8">1</text>
<text x="190.6" y="146.9">C18</text>
<text x="198.2" y="146.9">100nF</text>
<text x="301.1" y="146.4">DC_5V</text>
<text x="17.1" y="150.5">KF12X-2</text>
<text x="134.2" y="152">R11</text>
<text x="182.2" y="154.4">3</text>
<text x="216" y="152">L3</text>
<text x="282" y="152">F7</text>
<text x="289.7" y="152">3A</text>
<text x="365.9" y="152">FB2</text>
<text x="40.7" y="159.6">GND</text>
<text x="103.7" y="157.1">C21</text>
<text x="122" y="157.1">C22</text>
<text x="133.2" y="159.6">430K</text>
<text x="175.4" y="156">SW</text>
<text x="210.9" y="158.6">4.7uH/7A</text>
<text x="231.2" y="159.6">R16</text>
<text x="241.4" y="159.6">C23</text>
<text x="96.6" y="164.7">10uF/35V</text>
<text x="119.5" y="164.7">100nF</text>
<text x="134.2" y="167.2">R17</text>
<text x="157.1" y="162.1">7</text>
<text x="161.4" y="163.7">EN</text>
<text x="229.2" y="167.2">100K/1%</text>
<text x="239.6" y="164.7">NC/47pF</text>
<text x="254.8" y="164.7">+ C24</text>
<text x="274.4" y="164.7">C25</text>
<text x="370.9" y="164.7">BEAD</text>
<text x="157.1" y="172.2">4</text>
<text x="161.4" y="173.8">GND</text>
<text x="174.6" y="173.8">NC1</text>
<text x="176.2" y="171.3">FB</text>
<text x="182.2" y="169.7">5</text>
<text x="182.2" y="172.2">6</text>
<text x="254.1" y="172.3">100uF/10V</text>
<text x="274.4" y="169.8">100nF</text>
<text x="17.9" y="174.8">+24V</text>
<text x="30.6" y="174.8">+12V</text>
<text x="42" y="174.3">DC_5V</text>
<text x="56" y="174.3">+3V3</text>
<text x="129.6" y="174.8">NC/39.3K</text>
<text x="157.1" y="174.8">9</text>
<text x="161.4" y="176.4">EPAD</text>
<text x="174.6" y="176.4">NC2</text>
<text x="182.2" y="174.8">8</text>
<text x="231.2" y="174.8">R18</text>
<text x="339.2" y="176.9">DC_5V</text>
<text x="391.3" y="179.4">VCCIO2</text>
<text x="22.9" y="185">R12</text>
<text x="35.6" y="185">R13</text>
<text x="48.3" y="185">R14</text>
<text x="61" y="185">R15</text>
<text x="159.6" y="180.9">RY9330DP8</text>
<text x="229.7" y="182.7">22K/1%</text>
<text x="106.8" y="190.1">GND</text>
<text x="269.3" y="187.5">GND</text>
<text x="365.9" y="187.5">FB5</text>
<text x="21.4" y="192.9">20K</text>
<text x="34.1" y="192.9">10K</text>
<text x="46.8" y="192.9">3.3K</text>
<text x="59.5" y="192.9">1.5K</text>
<text x="226.2" y="192.6">GND</text>
<text x="22.9" y="202.8">D1</text>
<text x="35.6" y="202.8">D2</text>
<text x="48.3" y="202.8">D3</text>
<text x="61" y="202.8">D4</text>
<text x="370.9" y="200.2">BEAD</text>
<text x="22.9" y="207.9">RED</text>
<text x="33.1" y="207.9">ORANGE</text>
<text x="45.8" y="207.9">YELLOW</text>
<text x="61" y="207.9">GREEN</text>
<text x="17.9" y="233.3">GND</text>
<text x="22.2" y="250">M1</text>
<text x="40" y="250">M2</text>
<text x="57.7" y="250">M3</text>
<text x="75.5" y="250">M4</text>
<text x="22.4" y="264.8">HOLE</text>
<text x="40.2" y="264.8">HOLE</text>
<text x="58" y="264.8">HOLE</text>
<text x="75.8" y="264.8">HOLE</text>
<text x="366.6" y="281.3">Design Name:</text>
<text x="366.6" y="288.9">Size</text>
<text x="369.2" y="291.4">A3</text>
<text x="374.3" y="288.9">Page Name:</text>
<text x="384.4" y="291.8">Power</text>
<text x="412.4" y="288.9">Rev</text>
<text x="414.9" y="291.4">v1.0</text>
<text x="338.7" y="296.5">Date:</text>
<text x="348.8" y="296.5">Thursday, December 05, 2024</text>
<text x="392" y="296.5">Sheet</text>
<text x="402.2" y="296.5">2</text>
<text x="409.8" y="296.5">of</text>
<text x="417.4" y="296.5">17</text>
</g>
</svg>
